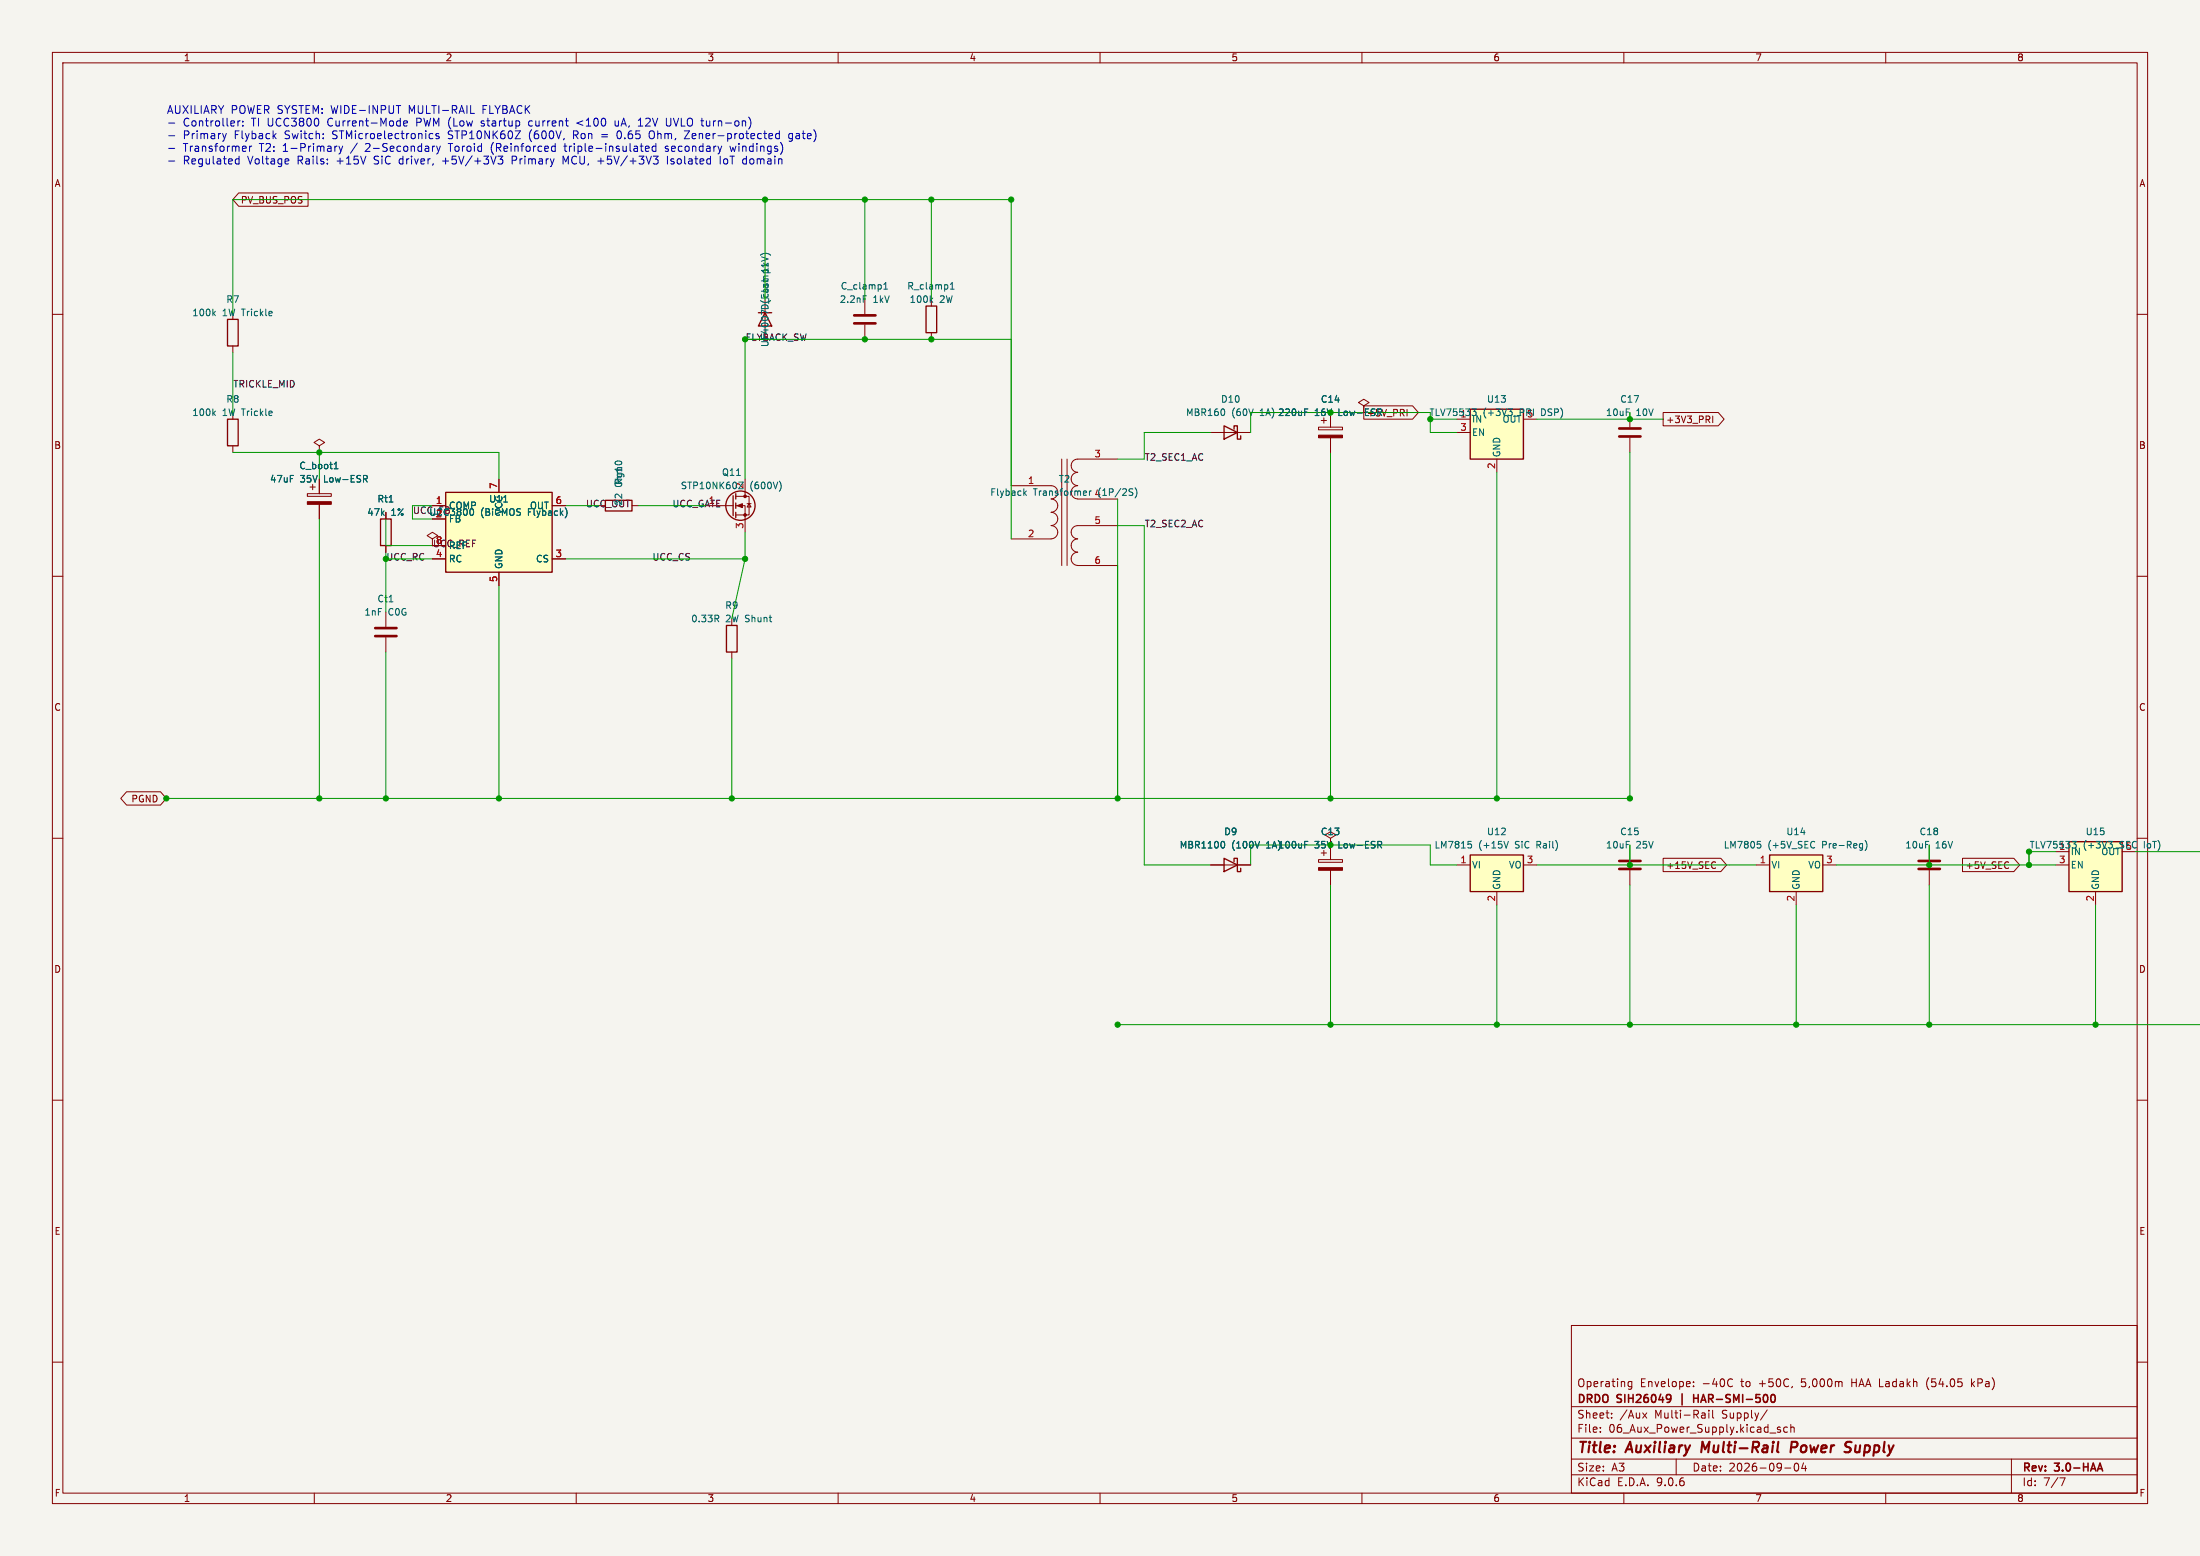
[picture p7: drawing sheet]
<svg xmlns="http://www.w3.org/2000/svg" width="420mm" height="297mm" viewBox="0 0 420 297" stroke-linecap="round" stroke-linejoin="round" font-family="sans-serif">
<path d="M0 0h420v297h-420z" fill="#f5f4ef" stroke="#f5f4ef" stroke-width=".19"/>
<g fill="none" stroke="#840000" stroke-width=".19">
<path d="M10 10h400v277h-400zM12 12h396v273h-396zM60 10v2M110 10v2M160 10v2M210 10v2M260 10v2M310 10v2M360 10v2M10 60h2M252.7 79.8v1M254 78.7v2.8"/>
<path d="M260.3 77.5l1.1-.7-1.1-.6-1 .6 1 .7v1.2M408 60h2M73.7 97.8v1.3M231.1 82.6h7.7M251.7 81.5h4.6v.5h-4.6zM252.2 80.3h1M254 83.6v2.8M10 110h2M73.7 104.1v1.3M408 110h2M139.7 124.5v1.2M10 160h2"/>
<path d="M408 160h2M231.1 165.1h7.7M251.7 164.1h4.6v.5h-4.6zM252.2 162.8h1M252.7 162.3v1M254 160l1-.6-1-.6-1 .6 1 .6v4.1M254 166.1v2.8M10 210h2M408 210h2M300 253h108v32h-108zM10 260h2M300 278.5h108"/>
<path d="M300 274.5h108M300 268.5h108M305.5 273.2v.2M305.5 272.5v.1M307.7 270.5v.2M307.7 269.8v.1M311.5 263.7v1.2l-.3 .3-.3-.1M311.5 263.8l-.4-.1-.3 .3 .1 .6h.6M313.6 269.7l.8 1M314.4 269.7l-.8 1M320 278.5v3M323.3 264.5v.2"/>
<path d="M323.3 263.8v.1M325 269.7h.3l.2 .2v.8M325.5 270.6l-.5 .1M325.5 270l-.5 .1M326.2 269.2v.1M326.2 269.7v1M326.9 269.2v1.3l.3 .2M330.1 263.3l.3-.1 .3 .1M330.7 264.5l-.3 .2-.3-.1M337.4 269.1l-1.3 1.9M339.9 272.5l-.4-.1-.2 .2 .1 .2 .5 .2v.3h-.6M341.2 272.5l-.4-.1-.3 .3 .2 .6h.5"/>
<path d="M341.9 272.5l.2-.1 .3 .1 .1 .9M341.9 271.9v1.5M342.7 279.4l.2-.1a.8 .8 0 0 1 .5 .7 .8 .8 0 0 1-.5 .8l-.2-.2-.2-.4zM344.3 279.2l-.4 1.1h1M344.7 279.8v1M368 263.3l-.2 .7 .2 1M376.4 263.2v1.5M376.5 264.1l.4 .6M376.9 263.7l-.5 .6M384 278.5v6.5M408 260h2M60 285v2"/>
<path d="M110 285v2M160 285v2M210 285v2M260 285v2M300 281.5h108M310 285v2M340.7 280.2h1.2M360 285v2M393.2 282.1h1l-.6 1.5"/>
</g>
<path d="M318.7 266.2l.2 .1a1.22 1.22 0 0 1-.2 1.3M319 266.8l-.3 .3M323.3 266.2v1.5M323.3 266.9h.9M338.3 266.3l.1-.1a.8 .8 0 0 1 .5 .7 .8 .8 0 0 1-.5 .8l-.1-.1M400.9 279.3l.5 1.5M400.5 280.4h.8" fill="none" stroke="#840000" stroke-width=".3"/>
<path d="M325 275.2l-.2 2M339.3 277.1l.2 .1M339.5 275.2l-.2 1.7M342.8 275.2h-.7l-.3 2M342.9 276.2l-1 .1M352.7 275.2l.8 .1M353 276.3h.2a.46 .46 0 0 1-.1 .8" fill="none" stroke="#840000" stroke-width=".4"/>
<path d="M72.6 99.1h2.1v5h-2.1zM233.7 81.3l2.5 1.3-2.5 1.2zM235.6 81.9v-.6h.6v2.5h.7v-.6M138.7 119.4h2v5.1h-2zM233.7 163.8l2.5 1.3-2.5 1.3zM235.6 164.5v-.7h.6v2.6h.7v-.7" fill="none" stroke="#840000" stroke-width=".25"/>
<path d="M233.7 78.3v.8M249.1 78.7h.4M249.1 78h.6M74.3 95.8h.7M136.8 118.1l.4 .6M137.1 117.5l.1 .2-.1 .3M233.5 160.6a.79 .79 0 0 1 0 1.3M240.5 160.6l-.5 1.3M249.1 161.2h.4M249.1 160.6h.6M263.3 161.3l.5 .6M263.5 160.6l.3 .2-.1 .3-.2 .2" fill="none" stroke="#006464" stroke-width=".19"/>
<g fill="#840000" stroke="#840000" stroke-width=".19">
<path d="M251.7 83.1h4.6v.5h-4.6z"/>
<path d="M251.7 165.6h4.6v.5h-4.6z"/>
</g>
<path d="M280.7 78.1h10.1v9.5h-10.1z" fill="#ffffc2"/>
<path d="M280.7 78.1h10.1v9.5h-10.1zM43.4 80h2.1v5.1h-2.1z" fill="none" stroke="#840000" stroke-width=".25"/>
<path d="M44.4 85.1v1.3M58.7 94.2h4.5v.5h-4.5zM59.2 93h1M59.7 92.5v1M61 91.4v2.8M61 96.3v2.8M278.1 82.6h2.6M285.7 87.6v2.6M290.8 80h2.6M311.1 161.3v2.8M311.1 166.1v2.8" fill="none" stroke="#840000" stroke-width=".19"/>
<path d="M40.8 78.8l.3 .5M41.1 78.5l-.5 .5M281 78h.8l-.4 .5 .3 .2 .1 .4M63.8 89.5h.7M63.9 88.5l.3-.3v1.3M69.7 91.4l.4 .6M69.9 90.7l.2 .3v.3l-.2 .1" fill="none" stroke="#006464" stroke-width=".19"/>
<path d="M58.7 95.8h4.5v.5h-4.5z" fill="#840000" stroke="#840000" stroke-width=".19"/>
<path d="M309.1 164.3h4.1M309.1 165.9h4.1" fill="none" stroke="#840000" stroke-width=".51"/>
<path d="M280.7 163.2h10.1v7h-10.1z" fill="#ffffc2"/>
<path d="M280.7 163.2h10.1v7h-10.1z" fill="none" stroke="#840000" stroke-width=".25"/>
<path d="M311.1 78.7v2.8M311.1 83.6v2.8M73.7 116.8v2.8M73.7 121.7v2.8M278.1 165.1h2.6M285.7 170.2v2.5M290.8 165.1h2.6" fill="none" stroke="#840000" stroke-width=".19"/>
<path d="M74.3 114.9h.7M280.3 160.6h.6M280.7 161.1l.2 .2v.3l-.2 .3M288 160.6l-.5 1.3" fill="none" stroke="#006464" stroke-width=".19"/>
<path d="M309.1 81.8h4.1M309.1 83.3h4.1M71.6 119.9h4.1M71.6 121.4h4.1" fill="none" stroke="#840000" stroke-width=".51"/>
<path d="M337.8 163.2h10.2v7h-10.2z" fill="#ffffc2"/>
<path d="M144.8 59.7h2.5M146 59.7l1.3 2.5h-2.5zM43.4 61h2.1v5h-2.1zM115.6 95.5h5v2h-5zM337.8 163.2h10.2v7h-10.2z" fill="none" stroke="#840000" stroke-width=".25"/>
<path d="M44.4 66v1.3M61 85.1l1-.6-1-.7-1.1 .7 1.1 .6v1.3M61 86.4h.1M120.6 96.5h1.3M82.5 102.9l1.1-.7-1.1-.6-1 .6 1 .7v1.2M335.3 165.1h2.5M342.9 170.2v2.5M348 165.1h2.5" fill="none" stroke="#840000" stroke-width=".19"/>
<path d="M40.8 59.8l.3 .5M41.1 59.4l-.5 .5M145.4 59.2v.8M335.5 160.6h.6M335.9 161.1l.3 .2v.3l-.3 .3M346.4 160.7h.1M346.4 161.7v.1M356.1 160.4a1.46 1.46 0 0 1 0 2" fill="none" stroke="#006464" stroke-width=".19"/>
<path d="M85.1 94h20.3v15.2h-20.3z" fill="#ffffc2"/>
<g fill="none" stroke="#840000" stroke-width=".25">
<path d="M176.8 58.4h2v5.1h-2zM85.1 94h20.3v15.2h-20.3zM140 94.6v3.8M140.5 94.2v1.1M140.5 96v1M140.5 97.8v1"/>
<circle cx="141.4" cy="96.5" r="2.79"/>
</g>
<g fill="none" stroke="#840000" stroke-width=".19">
<path d="M165.1 57.2v2.7M165.1 62v2.8M177.8 63.5v1.3M95.2 91.4v2.6M105.4 96.5h2.5M137.2 96.5h2.8M140.5 94.7h2.5v3.6h-2.5M140.5 96.5h1.7v5.1M142.2 91.4v3.3M142.6 96.1h.8M143 96.1l.4 .7h-.8zM193 92.7h7.7a1.27 1.27 0 0 1 1.2 1.3"/>
<path d="M200.7 95.3a1.26 1.26 0 0 1 1.2 1.2 1.26 1.26 0 0 1-1.2 1.3 1.27 1.27 0 0 1 1.2 1.2 1.27 1.27 0 0 1-1.2 1.3 1.27 1.27 0 0 1 1.2 1.3 1.27 1.27 0 0 1-1.2 1.3h-7.7M202.7 87.6v20.4M203.7 87.6v20.4M205.7 92.7a1.23 1.23 0 0 0-1.2 1.3M205.7 95.3h7.7M213.4 87.6h-7.7a1.25 1.25 0 0 0-1.2 1.3 1.25 1.25 0 0 0 1.2 1.2 1.27 1.27 0 0 0-1.2 1.3 1.27 1.27 0 0 0 1.2 1.3M82.5 106.7h2.6M95.2 109.2v2.6M105.4 106.7h2.5M205.7 102.9a1.25 1.25 0 0 0-1.2 1.2 1.25 1.25 0 0 0 1.2 1.3M205.7 105.4a1.25 1.25 0 0 0-1.2 1.3 1.25 1.25 0 0 0 1.2 1.2M205.7 108h7.7"/>
<path d="M213.4 100.3h-7.7a1.25 1.25 0 0 0-1.2 1.3 1.25 1.25 0 0 0 1.2 1.2"/>
</g>
<g fill="none" stroke="#006464" stroke-width=".19">
<path d="M164.8 56.5h.6M168.7 55.2h.8M168.7 54.3l.4-.4v1.3M177.7 57.2l.4 .5M178.1 56.9l-.5 .5M181.4 55.2h.8M181.4 54.3l.4-.4v1.3M90.4 97.9l-.3 .5M96.2 95.8h.7M107.9 97a1.49 1.49 0 0 1 0 1.8M148.8 91.9a1.49 1.49 0 0 1 0 1.8M195.6 94.1l.3 .5"/>
<path d="M195.9 93.7l-.4 .5M208 93.7v.9M208.3 93.7l-.3 .3M216.1 93.3l.2 .1M216.2 94.1v.3M216.7 93.1a1.46 1.46 0 0 1 0 1.9"/>
</g>
<g fill="#840000" stroke="#840000" stroke-width=".19">
<path d="M140.7 96.5l1-.4v.8z"/>
<circle cx="142.2" cy="94.7" r=".25"/>
<circle cx="142.2" cy="98.3" r=".25"/>
</g>
<path d="M163.1 60.2h4M163.1 61.7h4" fill="none" stroke="#840000" stroke-width=".51"/>
<path d="M395 160.7h10.1v9.5h-10.1z" fill="#ffffc2"/>
<path d="M395 160.7h10.1v9.5h-10.1z" fill="none" stroke="#840000" stroke-width=".25"/>
<g fill="none" stroke="#840000" stroke-width=".19">
<path d="M45.6 36.8h13.2v2.6h-13.2l-1.2-1.3zM254 78.7v2.8M260.3 77.5h9.4l1.1 1.2-1.1 1.3h-9.4zM268.6 78.1v1.3M317.5 78.7h10.5l1.1 1.3-1.1 1.3h-10.5zM327 79.4v1.3M61 91.4v2.8M61 96.3v2.8M73.7 97.8v1.3M95.2 91.4v2.6M105.4 96.5h2.5M254 83.6v2.8"/>
<path d="M73.7 104.1v1.3M82.5 106.7h2.6M95.2 109.2v2.6M105.4 106.7h2.5M24.2 151.1h6.4l1.1 1.3-1.1 1.3h-6.4l-1.1-1.3zM231.1 165.1h2.6M236.2 165.1h2.6M254 161.3v2.8M254 166.1v2.8M317.5 163.8h11l1.1 1.3-1.1 1.3h-11zM327.3 164.5l.2 .1M327.5 165.6l-.2 .2"/>
<path d="M368.3 161.3v2.8M368.3 166.1v2.8M374.6 163.8h9.9l1.1 1.3-1.1 1.3h-9.9zM392.4 165.1h2.6M400 170.2v2.5M405.1 162.6h2.6"/>
</g>
<g fill="none" stroke="#006464" stroke-width=".19">
<path d="M249.1 78.7h.4M249.1 78h.6M63.8 89.5h.7M63.9 88.5l.3-.3v1.3M69.7 91.4l.4 .6M69.9 90.7l.2 .3v.3l-.2 .1M74.3 95.8h.7M90.4 97.9l-.3 .5M96.2 95.8h.7M107.9 97a1.49 1.49 0 0 1 0 1.8M233.5 160.6a.79 .79 0 0 1 0 1.3M240.5 160.6l-.5 1.3"/>
<path d="M249.1 160.6h.6M249.1 161.2h.4M263.3 161.3l.5 .6M263.5 160.6l.3 .2-.1 .3-.2 .2M395.6 160.6h.8l-.5 .5 .4 .1 .1 .4M407.5 160.6l.4 .1M407.9 161.7l-.4 .2"/>
</g>
<path d="M366.3 164.3h4M366.3 165.9h4" fill="none" stroke="#840000" stroke-width=".51"/>
<g fill="none" stroke="#009600" stroke-width=".19">
<path d="M146 38.1v19.1M165.1 38.1v19.1M177.8 38.1v19.1M44.4 59.7v-21.6h148.6v64.8M44.4 67.3v11.4M193 64.8h-50.8v26.6M273 78.7h-34.2v3.9M311.1 78.7v1.3M44.4 86.4h50.8v5M61 86.4v5M61 99.1v53.3M73.7 97.8v6.3h8.8"/>
<path d="M78.7 96.5h3.8M78.7 99.1h3.8M107.9 96.5h6.4M121.9 96.5h12.7M213.4 95.3v57.1M231.1 82.6h-12.7v5h-5M254 86.4v66M278.1 80h-5.1v2.6h5.1M285.7 90.2v62.2M293.4 80h24.1M311.1 86.4v66h-279.4M82.5 106.7h-8.8v10.1"/>
<path d="M95.2 111.8v40.6M107.9 106.7h34.3M142.2 101.6v5.1M142.2 106.7l-2.5 11.4M213.4 100.3h5v64.8h12.7M73.7 124.5v27.9M139.7 125.7v26.7M238.8 165.1v-3.8h34.2v3.8h5.1M254 168.9v26.7M285.7 172.7v22.9M293.4 165.1h41.9M311.1 161.3v3.8"/>
<path d="M311.1 168.9v26.7M342.9 172.7v22.9M350.5 165.1h41.9M368.3 161.3v3.8M368.3 168.9v26.7M392.4 162.6h-5.1v2.5M400 172.7v22.9M407.7 162.6h12.3M213.4 195.6h206.6"/>
</g>
<g fill="none" stroke="#0000c2" stroke-width=".19">
<path d="M32.2 23.5h1.2M32.2 25.9h1.2M32.2 28.3h1.2M32.2 30.7h1.2M42.5 25.5l.4 1M42.9 26.5l-.2 .3M43.2 25.5l-.3 1M45 31.2l.2 .1 .4-.1M45.4 23.1v1M45.6 29.8v1.5M45.6 30.4l-.4-.1-.2 .2M45.9 23.1h-.3l-.2 .2"/>
<path d="M46.3 23.9v.2M46.3 23.1v.2M47.6 27.9v1M48.1 27.9l-.3 .1-.2 .2M55.1 30.4v.3l-.7 .1M63.9 27.9v1M64.4 27.9l-.3 .1-.2 .2M64.7 27.9l.4 1M65.1 28.9l-.2 .4M65.4 27.9l-.3 1M75.6 20.1h.9M76.3 23.1h.1"/>
<path d="M76.4 22.6v1.5M76.4 24l-.1 .1M77.1 23.6l.7-.2-.1-.3h-.4l-.2 .2v.7h.6M82.1 26.4h.5M82.1 25.6h.5M83 27.9l-.3 .1M83.4 27.9l.3 1M83.7 28.9l-.3 .5M83.8 25.6l-.4-.1-.2 .2 .1 .2 .5 .2v.3h-.6M84.1 27.9l-.4 1M91.9 24l.1 .1M91.9 23.1v.4"/>
<path d="M93.9 27.8v1M96 29.8l-.5 .6 .4 .1v.7l-.2 .1-.6-.1M97.8 29.8v1.5M97.8 30.6h.5M101.2 23.1l-.3 .2v.5l.3 .3M105.6 27.9l.4 .1M106 27.4v1.5M106 28.8l-.4 .1M107.6 27.9h.6M107.9 27.4v1.3l.2 .2M108 30.9l-.5-1.1v1.5M109.5 25.8h.6"/>
<path d="M110.1 25h-.6v1.5M111.3 23.1l-1.2 .4 1.2 .4M114.9 25.7h1.1M114.9 26.1h1.1M117.4 23.1l.1 .9h.5M118 25a.89 .89 0 0 0 .3 1.5M121.9 24.1h.8M122.1 22.8l.2-.2v1.5M123.2 28.4l.7-.1-.1-.3-.4-.1-.2 .2 .1 .7h.5M124.3 25h-.2a.96 .96 0 0 0 .2 1.5h.3M124.7 29.8h.9l-.5 .6 .5 .1v.5l-.2 .3h-.5M125.2 28l-.4-.1-.3 .3 .1 .6h.6"/>
<path d="M125.2 27.4v1.5M127 28.8l.4 .1M127.4 27.9l-.3 .1-.1 .1 .1 .2 .3 .1M127.4 29.8v1.5M128.1 22.6v1.2l-.2 .2-.4 .1M128.1 31.2l.1 .1M128.3 30.3l-.2 .2 .2 .3M131.6 25l-1 1.5h1M137.5 29.8v1.5M138.4 30.3l-.3 .3v.4l.3 .3M139.3 27.9l.3 1 .3-.7M148.8 25.6l-.4-.1-.3 .3 .1 .6h.6"/>
<path d="M148.8 25v1.5M151.3 25.6l-.4-.1-.3 .3 .1 .6h.6M151.3 25.5v1.2l-.3 .3-.4-.1"/>
</g>
<g fill="#009600" stroke="#009600" stroke-width=".19">
<circle cx="31.7" cy="152.4" r=".5"/>
<circle cx="61" cy="152.4" r=".5"/>
<circle cx="73.7" cy="152.4" r=".5"/>
<circle cx="95.2" cy="152.4" r=".5"/>
<circle cx="139.7" cy="152.4" r=".5"/>
<circle cx="73.7" cy="106.7" r=".5"/>
<circle cx="213.4" cy="195.6" r=".5"/>
<circle cx="254" cy="195.6" r=".5"/>
<circle cx="254" cy="152.4" r=".5"/>
<circle cx="213.4" cy="152.4" r=".5"/>
<circle cx="142.2" cy="64.8" r=".5"/>
<circle cx="146.1" cy="38.1" r=".5"/>
<circle cx="165.1" cy="38.1" r=".5"/>
<circle cx="177.8" cy="38.1" r=".5"/>
<circle cx="193" cy="38.1" r=".5"/>
<circle cx="142.2" cy="106.7" r=".5"/>
<circle cx="177.8" cy="64.8" r=".5"/>
<circle cx="165.1" cy="64.8" r=".5"/>
<circle cx="342.9" cy="195.6" r=".5"/>
<circle cx="368.3" cy="165.1" r=".5"/>
<circle cx="368.3" cy="195.6" r=".5"/>
<circle cx="400" cy="195.6" r=".5"/>
<circle cx="387.3" cy="162.6" r=".5"/>
<circle cx="387.3" cy="165.1" r=".5"/>
<circle cx="285.7" cy="152.4" r=".5"/>
<circle cx="285.7" cy="195.6" r=".5"/>
<circle cx="273" cy="80" r=".5"/>
<circle cx="311.1" cy="152.4" r=".5"/>
<circle cx="311.1" cy="165.1" r=".5"/>
<circle cx="311.1" cy="80" r=".5"/>
<circle cx="311.1" cy="195.6" r=".5"/>
<circle cx="61" cy="86.4" r=".5"/>
</g>
<g font-size="2.8" fill="#840000">
<text x="301" y="277.9">Title:</text>
<text x="310.6" y="277.9">Auxiliary</text>
<text x="325.6" y="277.9">Multi-Rail</text>
<text x="343.5" y="277.9">Power</text>
<text x="354.7" y="277.9">Supply</text>
</g>
<g font-size="2.1" fill="#0000c2">
<text x="31.7" y="21.8">AUXILIARY POWER SYSTEM: WIDE-INPUT</text>
<text x="78.3" y="21.8">MULTI-RAIL</text>
<text x="92.5" y="21.8">FLYBACK</text>
<text x="34.9" y="24.3">Controller:</text>
<text x="34.9" y="26.7">Primary</text>
<text x="34.9" y="29.1">Transformer</text>
<text x="44.8" y="26.7">Flyback</text>
<text x="48.1" y="24.3">TI UCC3800</text>
<text x="49.6" y="29.1">T2:</text>
<text x="54.2" y="29.1">1-Primary</text>
<text x="54.5" y="26.7">Switch:</text>
<text x="62.8" y="24.3">Current-Mode</text>
<text x="63.7" y="26.7">STMicroelectronics</text>
<text x="67.3" y="29.1">/</text>
<text x="70.2" y="29.1">2-Secondary</text>
<text x="79.9" y="24.3">PWM (Low</text>
<text x="86" y="26.7">STP10NK60Z</text>
<text x="86.3" y="29.1">Toroid</text>
<text x="92.6" y="24.3">startup</text>
<text x="94.4" y="29.1">(Reinforced</text>
<text x="101.6" y="26.7">(600V,</text>
<text x="101.8" y="24.3">current</text>
<text x="108.7" y="29.1">triple-insulated</text>
<text x="110.1" y="26.7">Ron</text>
<text x="111.1" y="24.3">&lt;100</text>
<text x="118.5" y="24.3">uA,</text>
<text x="118.8" y="26.7">0.65</text>
<text x="123.2" y="24.3">12V</text>
<text x="125.1" y="26.7">Ohm,</text>
<text x="128" y="29.1">secondary</text>
<text x="128.6" y="24.3">UVLO turn-on)</text>
<text x="132.1" y="26.7">Zener-protected</text>
<text x="140.6" y="29.1">windings)</text>
<text x="152.1" y="26.7">gate)</text>
<text x="34.9" y="31.5">Regulated</text>
<text x="47.3" y="31.5">Voltage</text>
<text x="56.9" y="31.5">Rails:</text>
<text x="64.5" y="31.5">+15V</text>
<text x="71.8" y="31.5">SiC</text>
<text x="76.8" y="31.5">driver,</text>
<text x="85.1" y="31.5">+5V/+3V3</text>
<text x="98.6" y="31.5">Primary</text>
<text x="108.5" y="31.5">MCU, +5V/+3V3</text>
<text x="128.7" y="31.5">Isolated</text>
<text x="138.9" y="31.5">IoT</text>
<text x="143.4" y="31.5">domain</text>
</g>
<g font-size="2.1" fill="#840000">
<text x="301" y="268.2">DRDO</text>
<text x="301" y="265">Operating</text>
<text x="308.8" y="268.2">SIH26049</text>
<text x="313.1" y="265">Envelope:</text>
<text x="321.4" y="268.2">|</text>
<text x="324.6" y="268.2">HAR-SMI-500</text>
<text x="325" y="265">-40C</text>
<text x="332.5" y="265">to</text>
<text x="336" y="265">+50C,</text>
<text x="344.3" y="265">5,000m</text>
<text x="354" y="265">HAA Ladakh</text>
<text x="368.6" y="265">(54.05</text>
<text x="377.3" y="265">kPa)</text>
<text x="301" y="273.7">File:</text>
<text x="301" y="271">Sheet:</text>
<text x="307.1" y="273.7">06_Aux_Power_Supply.kicad_sch</text>
<text x="309.2" y="271">/Aux</text>
<text x="315.9" y="271">Multi-Rail</text>
<text x="328.9" y="271">Supply/</text>
<text x="301" y="281.1">Size:</text>
<text x="307.6" y="281.1">A3</text>
<text x="323" y="281.1">Date:</text>
<text x="330" y="281.1">2026-09-04</text>
<text x="386" y="281.3">Rev:</text>
<text x="392.4" y="281.3">3.0-HAA</text>
<text x="301" y="283.9">KiCad</text>
<text x="308.7" y="283.9">E.D.A.</text>
<text x="316.3" y="283.9">9.0.6</text>
<text x="386" y="283.9">Id:</text>
<text x="390.1" y="283.9">7/7</text>
</g>
<g font-size="1.8" fill="#840000">
<text x="35" y="11.9">1</text>
<text x="85" y="11.9">2</text>
<text x="135" y="11.9">3</text>
<text x="185" y="11.9">4</text>
<text x="235" y="11.9">5</text>
<text x="285" y="11.9">6</text>
<text x="335" y="11.9">7</text>
<text x="385" y="11.9">8</text>
<text x="10.3" y="35.9">A</text>
<text x="408.3" y="35.9">A</text>
<text x="45.9" y="39.1">PV_BUS_POS</text>
<text x="255.6" y="79.6">Low-ESR</text>
<text x="318" y="81">+3V3_PRI</text>
<text x="10.3" y="85.9">B</text>
<text x="408.2" y="85.9">B</text>
<text x="78.7" y="98.3">UCC_FB</text>
<text x="81.8" y="98.7">UCC3800</text>
<text x="82.5" y="104.7">UCC_REF</text>
<text x="10.3" y="135.9">C</text>
<text x="408.2" y="135.9">C</text>
<text x="25" y="153.4">PGND</text>
<text x="318" y="166.1">+15V_SEC</text>
<text x="375.1" y="166.1">+5V_SEC</text>
<text x="10.3" y="185.9">D</text>
<text x="408.2" y="185.9">D</text>
<text x="10.3" y="235.9">E</text>
<text x="408.3" y="235.9">E</text>
<text x="10.3" y="285.9">F</text>
<text x="35" y="286.9">1</text>
<text x="85" y="286.9">2</text>
<text x="135" y="286.9">3</text>
<text x="185" y="286.9">4</text>
<text x="235" y="286.9">5</text>
<text x="285" y="286.9">6</text>
<text x="335" y="286.9">7</text>
<text x="385" y="286.9">8</text>
<text x="408.3" y="285.9">F</text>
</g>
<g font-size="1.8" fill="#006464">
<text x="43.1" y="58">R7</text>
<text x="146.9" y="59.3" transform="rotate(-90 146.9 59.3)">D_clamp11kV)</text>
<text x="146.9" y="57.9" transform="rotate(-90 146.9 57.9)">(Fast</text>
<text x="160.2" y="58">2.2nF</text>
<text x="160.4" y="55.5">C_clamp1</text>
<text x="166.7" y="58">1kV</text>
<text x="173.1" y="55.5">R_clamp1</text>
<text x="173.6" y="58">100k</text>
<text x="179.4" y="58">2W</text>
<text x="36.6" y="60.6">100k</text>
<text x="42.4" y="60.6">1W Trickle</text>
<text x="43.1" y="77.1">R8</text>
<text x="233" y="77.1">D10</text>
<text x="252.1" y="77.1">C14</text>
<text x="283.8" y="77.1">U13</text>
<text x="309.2" y="77.1">C17</text>
<text x="36.6" y="79.6">100k</text>
<text x="42.4" y="79.6">1W Trickle</text>
<text x="226.3" y="79.6">MBR160</text>
<text x="235.1" y="79.6">(60V</text>
<text x="240.6" y="79.6">1A) 220uF</text>
<text x="243.9" y="79.6">220uF</text>
<text x="260.8" y="79.7">+5V_PRI</text>
<text x="278.7" y="79.8">1</text>
<text x="280.9" y="80.9">IN</text>
<text x="280.9" y="83.4">EN</text>
<text x="283.1" y="79.6">(+3V3_PRI5</text>
<text x="286.7" y="80.9">OUT</text>
<text x="294.3" y="79.6">DSP)</text>
<text x="306.5" y="79.6">10uF</text>
<text x="312.3" y="79.6">10V</text>
<text x="57" y="89.8">C_boot1</text>
<text x="286.6" y="87.4" transform="rotate(-90 286.6 87.4)">GND</text>
<text x="51.5" y="92.3">47uF</text>
<text x="57.3" y="92.3">35V</text>
<text x="62" y="92.3">Low-ESR</text>
<text x="119" y="93" transform="rotate(-90 119 93)">Ohm</text>
<text x="119" y="92.7" transform="rotate(-90 119 92.7)">Rg10</text>
<text x="129.9" y="93.6">STP10NK60Z</text>
<text x="137.7" y="91">Q11</text>
<text x="142" y="93.4" transform="rotate(-90 142 93.4)">2</text>
<text x="143.1" y="93.6">(600V)</text>
<text x="188.9" y="94.8">Flyback</text>
<text x="197.3" y="94.8">Transformer</text>
<text x="202" y="92.3">T2</text>
<text x="208.8" y="95">4(1P/2S)</text>
<text x="70" y="98.7">47k</text>
<text x="72" y="96.1">Rt1</text>
<text x="74.6" y="98.7">1%</text>
<text x="85.6" y="97.4">COMP</text>
<text x="85.6" y="99.9">FB</text>
<text x="91.7" y="98.7">(BiCMOS</text>
<text x="93.3" y="96.1">U11</text>
<text x="96.1" y="98.3" transform="rotate(-90 96.1 98.3)">VCC</text>
<text x="100.9" y="98.7">Flyback)</text>
<text x="101.1" y="97.4">OUT</text>
<text x="85.6" y="105">REF</text>
<text x="85.6" y="107.5">RC</text>
<text x="102.2" y="107.5">CS</text>
<text x="96.1" y="108.7" transform="rotate(-90 96.1 108.7)">GND</text>
<text x="69.5" y="117.7">1nF</text>
<text x="72" y="115.2">Ct1</text>
<text x="74.1" y="117.7">C0G</text>
<text x="131.9" y="119">0.33R</text>
<text x="138.4" y="116.4">R9</text>
<text x="138.5" y="119">2W Shunt</text>
<text x="233.6" y="159.6">D9</text>
<text x="252.1" y="159.6">C13</text>
<text x="283.8" y="159.6">U12</text>
<text x="309.2" y="159.6">C15</text>
<text x="340.9" y="159.6">U14</text>
<text x="366.4" y="159.6">C18</text>
<text x="398.1" y="159.6">U15</text>
<text x="225.1" y="162.2">MBR1100</text>
<text x="235.1" y="162.2">(100V</text>
<text x="241.8" y="162.2">1A)100uF</text>
<text x="255.6" y="162.2">Low-ESR</text>
<text x="273.8" y="162.2">LM7815</text>
<text x="280.9" y="166">VI</text>
<text x="282.3" y="162.2">(+15V</text>
<text x="288" y="166">VO</text>
<text x="289.4" y="162.2">SiC</text>
<text x="293.6" y="162.2">Rail)</text>
<text x="306.5" y="162.2">10uF</text>
<text x="312.3" y="162.2">25V</text>
<text x="329" y="162.2">LM7805</text>
<text x="337.5" y="162.2">(+5V_SEC</text>
<text x="338.1" y="166">VI</text>
<text x="345.1" y="166">VO</text>
<text x="348" y="162.2">Pre-Reg)</text>
<text x="363.6" y="162.2">10uF</text>
<text x="369.5" y="162.2">16V</text>
<text x="387.4" y="162.2">TLV75533</text>
<text x="393" y="162.3">1</text>
<text x="395.2" y="163.4">IN</text>
<text x="395.2" y="166">EN</text>
<text x="397.7" y="162.2">(+3V3_SEC</text>
<text x="401" y="163.4">OUT</text>
<text x="405.7" y="162.3">5</text>
<text x="409.4" y="162.2">IoT)</text>
<text x="286.6" y="169.9" transform="rotate(-90 286.6 169.9)">GND</text>
<text x="343.8" y="169.9" transform="rotate(-90 343.8 169.9)">GND</text>
<text x="400.9" y="169.9" transform="rotate(-90 400.9 169.9)">GND</text>
</g>
<g font-size="1.8" fill="#0f0f0f">
<text x="142.2" y="65.3">FLYBACK_SW</text>
<text x="146.9" y="66.4" transform="rotate(-90 146.9 66.4)">UF4007</text>
<text x="44.4" y="74.2">TRICKLE_MID</text>
<text x="218.4" y="88.1">T2_SEC1_AC</text>
<text x="111.8" y="97">UCC_OUT</text>
<text x="119" y="96.6" transform="rotate(-90 119 96.6)">22</text>
<text x="128.3" y="97">UCC_GATE</text>
<text x="135.2" y="96.3">1</text>
<text x="218.4" y="100.8">T2_SEC2_AC</text>
<text x="124.5" y="107.2">UCC_CS</text>
</g>
<g font-size="1.8" fill="#009600">
<text x="250.9" y="79.6">16V</text>
<text x="272.8" y="79.6">TLV75533</text>
<text x="73.7" y="107.2">UCC_RC</text>
<text x="250.9" y="162.2">35V</text>
</g>
<g font-size="1.8" fill="#a90000">
<text x="278.7" y="82.3">3</text>
<text x="208.8" y="87.4">3</text>
<text x="285.5" y="89.6" transform="rotate(-90 285.5 89.6)">2</text>
<text x="95" y="93.4" transform="rotate(-90 95 93.4)">7</text>
<text x="196.1" y="92.5">1</text>
<text x="83.1" y="96.3">1</text>
<text x="83.1" y="98.8">2</text>
<text x="106" y="96.3">6</text>
<text x="142" y="101" transform="rotate(-90 142 101)">3</text>
<text x="208.8" y="100.1">5</text>
<text x="83.1" y="103.9">8</text>
<text x="83.1" y="106.4">4</text>
<text x="106" y="106.4">3</text>
<text x="196.1" y="102.6">2</text>
<text x="208.8" y="107.7">6</text>
<text x="95" y="111.2" transform="rotate(-90 95 111.2)">5</text>
<text x="278.7" y="164.8">1</text>
<text x="291.4" y="164.8">3</text>
<text x="335.8" y="164.8">1</text>
<text x="348.5" y="164.8">3</text>
<text x="393" y="164.8">3</text>
<text x="285.5" y="172.2" transform="rotate(-90 285.5 172.2)">2</text>
<text x="342.6" y="172.2" transform="rotate(-90 342.6 172.2)">2</text>
<text x="399.8" y="172.2" transform="rotate(-90 399.8 172.2)">2</text>
</g>
</svg>
